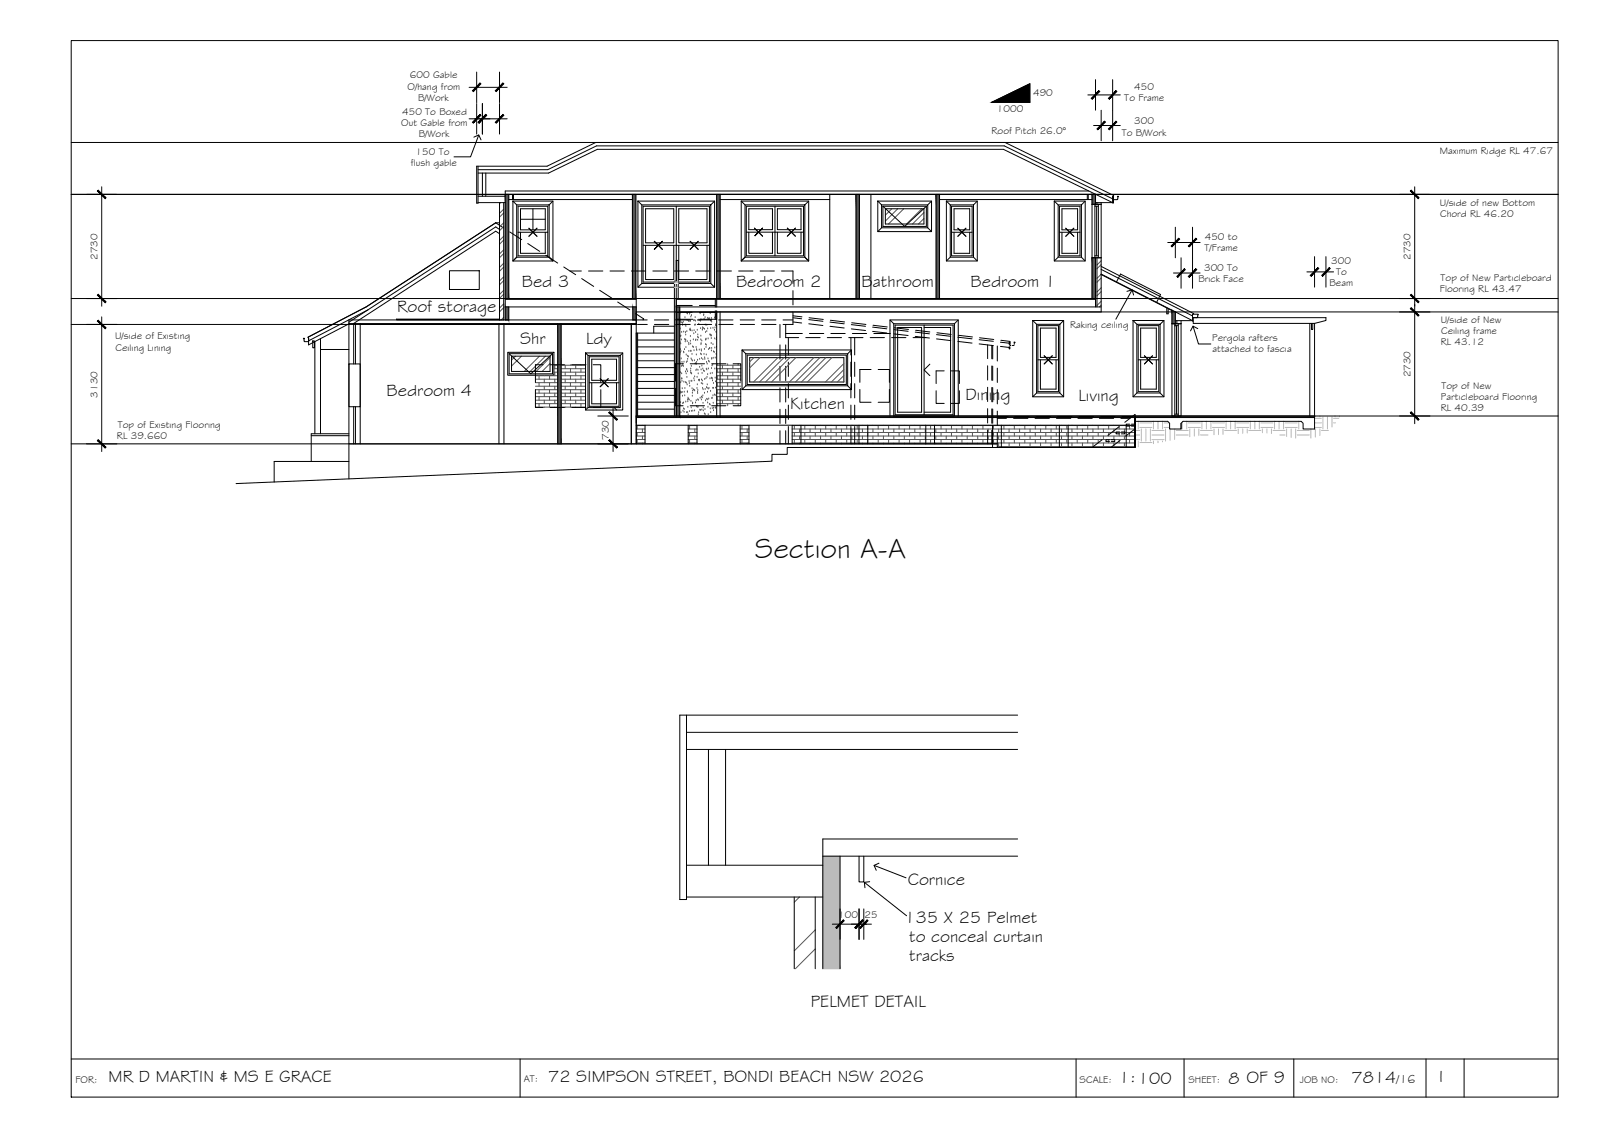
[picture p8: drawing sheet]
<svg xmlns="http://www.w3.org/2000/svg" width="420mm" height="297mm" viewBox="0 0 420 297" stroke-linecap="round" stroke-linejoin="round" font-family="sans-serif">
<!-- layer: HATCH -->
<path d="M215.8 224.5l4.5 29.5v-29.5zM215.8 224.5l4.5 29.5h-4.5z" fill="#bababa" stroke="#bababa" stroke-width=".26"/>
<!-- layer: BORDER -->
<path d="M18.7 10.6h390v277h-390zM18.7 277.6h390M136.4 277.6v10M282.2 277.6v10M310.5 277.6v10M339.3 277.6v10M374 277.6v10M384 277.6v10" fill="none" stroke="#000" stroke-width=".26"/>
<!-- layer: CEILING-FLOOR LINES -->
<path d="M18.7 37.4h390M18.7 51h390M18.7 78.3h390M408.7 81.8h-241.8v3.3h-148.2M18.7 116.4h242.9M166.9 109.1h241.8" fill="none" stroke="#000" stroke-width=".26"/>
<!-- layer: HATCH -->
<g fill="#545454" stroke="#545454" stroke-width=".26">
<path d="M307.4 81.3l.9 .5h-.9z"/>
<path d="M177.4 80.5l.9 1.4v-1.4zM177.4 80.5l.9 1.4h-.9z"/>
<path d="M177.4 81.9l.9 1.8v-1.8zM177.4 81.9l.9 1.8h-.9z"/>
<path d="M177.4 83.7l.9 .2v-.2zM177.4 83.7l.9 .2h-.9z"/>
<path d="M177.4 83.9l.9 1.2v-1.2zM177.4 83.9l.9 1.2h-.9z"/>
<path d="M177.4 85.1l.9 10.3v-10.3zM177.4 85.1l.9 10.3h-.9z"/>
<path d="M177.4 95.4l.9 11v-11zM177.4 95.4l.9 11h-.9z"/>
<path d="M177.4 106.4l.9 2.7v-2.7zM177.4 106.4l.9 2.7h-.9z"/>
<path d="M307.4 81.8l.9 3.1v-3.1zM307.4 81.8l.9 3.1h-.9z"/>
<path d="M132.5 51l.9 27.3v-27.3zM132.5 51l.9 27.3h-.9z"/>
<path d="M132.5 80.5l.9 3.4v-3.4zM132.5 80.5l.9 3.4h-.9z"/>
<path d="M146.3 85.1l.9 10.5v-10.5zM146.3 85.1l.9 10.5h-.9z"/>
<path d="M146.3 95.6l.9 11.2v-11.2zM146.3 95.6l.9 11.2h-.9z"/>
<path d="M146.3 106.8l.9 9.6v-9.6zM146.3 106.8l.9 9.6h-.9z"/>
<path d="M165.9 51l.9 27.3v-27.3zM165.9 51l.9 27.3h-.9z"/>
<path d="M166 80.5l.9 3.4v-3.4zM166 80.5l.9 3.4h-.9z"/>
<path d="M188 51l.9 27.3v-27.3zM188 51l.9 27.3h-.9z"/>
<path d="M224.5 51l.9 27.3v-27.3zM224.5 51l.9 27.3h-.9z"/>
<path d="M245.5 51l.9 27.3v-27.3zM245.5 51l.9 27.3h-.9z"/>
<path d="M286.4 51l.9 2.6v-2.6zM286.4 51l.9 2.6h-.9z"/>
<path d="M286.4 67.6l.9 10.7v-10.7zM286.4 67.6l.9 10.7h-.9z"/>
</g>
<!-- layer: EXISTING -->
<g fill="none" stroke="#000" stroke-width=".26">
<path d="M132.1 59.8l-2.1-1.4-33.9 22-15.3 8 .1 .3M131 61.3l-1-.7-37.3 24.2M131 60.1l-1-.6-38.5 25M133.7 60.8l3.1 2M138.4 63.9l3.1 2M143.1 66.9l3.2 2.1M147.9 70l3.1 2M149.5 71h3M152.6 73l3.1 2.1M154.4 71h3.7M157.3 76.1l3.1 2M160 71h3.7"/>
<path d="M162 79.2l3.1 2M165.6 71h3.7M171.2 71h3.8M176.9 71h3.7M182.5 71h3.7M188.1 71h3.7M193.7 71h3.8M199.4 71h3.7M205 71h3v3.3M208 76.2v3.7M80.9 88.7v.9l-1.1-.1-.2-.8 .3 .1M80.9 88.7v.9v-.9"/>
<path d="M82 89.4h.5v1.8h-.5zM82.6 89.6v24.1M84.1 88.8v24.9M84.1 91.6h7.4M91.5 95.4h3v11.2h-3zM91.5 84.8h75.4v31.6M91.7 84.8l-10.8 5.6v-1.7M92.8 84.8v10.6M93.2 84.8v10.6M94.5 84.8v31.6M94.5 85.1h72.4M96.5 81.2l-15.6 8.2"/>
<path d="M130.9 84.8v31.6M132.2 84.8v31.6M142.4 95.6h-2v4.7M144.3 95.6h3.7M149.9 95.6h3.8M155.6 95.6h2v4.7M165.6 84.8v31.6M166.7 82.2l2.1 1.4M166.9 83.9h-75.4v41.7M167.2 83.9h2.5M167.2 85.1h2.6M168.8 83.6l-.1 .1"/>
<path d="M168.8 83.6l-.2 .3M171.6 83.9h3.8M171.6 85.1h3.8M177.3 83.9h3.7M177.3 85.1h3.7M179.2 95.4h-2v4.5M181 95.4h3.8M182.9 85.1h3.7M182.9 83.9h3.7M186.7 95.4h3.7M188.5 83.9h3.7M188.5 85.1h3.8"/>
<path d="M192.3 95.4h2v4.5M194.1 83.9h3.8M194.1 85.1h3.8M199.8 85.1h3.7M199.8 83.9h3.7M204.6 85.1v3.4M204.6 90.4v3.8M204.6 96v3.8M205.4 83.9h2.6M206.1 85.1v3.4h3.4M206.1 87.4h4.3M206.1 90.4v3.8"/>
<path d="M206.1 96v3.8M206.8 88.5v4.6M206.8 94.9v3.8M208 81.8v3.3h-2.6M208 84.4l2.3 .3M208 83.3l2.3 .3M208 82.8l2.3 .3M211.3 88.5h3.8M212.1 84.9l3.7 .4M212.1 83.8l3.7 .4M212.2 83.3l3.7 .4M212.3 87.4h3.8"/>
<path d="M217 88.5h3.7M217.7 85.5l3.7 .5M217.7 84.4l3.7 .5M217.8 84l3.7 .4M217.9 87.4h3.8M222.6 88.5h3.7M223.2 88.5v4.6M223.2 94.9v3.8M223.3 86.2l3.7 .4M223.3 85.1l3.7 .4M223.4 84.6l3.7 .5M223.5 87.4h3.8"/>
<path d="M224.2 88.5v4.6M224.2 94.9v3.8M228.2 88.5h3.8M228.5 96.9h-3v3.3M228.9 86.9l3.7 .4M228.9 85.8l3.7 .4M229 85.3l3.7 .4M229.2 87.4h4.3M230.3 96.9h3v3.3M233.8 88.5h3.8M234.4 87.5l3.8 .5M234.4 86.4l3.8 .5"/>
<path d="M234.6 85.9l3.7 .5M239.5 88.5h3.4M240 88.2l3.8 .4M240 87.1l3.8 .4M240.1 86.6l3.8 .4M245.6 88.9l3.8 .4M245.6 87.7l3.8 .5M245.7 87.2l3.8 .5M247.6 97.2h-2.1v3.4M249.5 97.2h2.1v3.4M251.2 89.5l3.7 .5M251.2 88.4l3.7 .4"/>
<path d="M251.3 87.9l3.7 .4M256.8 90.2l3.7 .4M256.8 89.1l3.7 .4M256.9 88.6l3.7 .4M259 90.4v3.6M259 95.9v3.7M260.1 90.5v3.6M260.1 96v3.7M260.4 90.6v3.5M260.4 96v3.7M261.6 90.7v4M261.6 96.5v3.8"/>
<path d="M262.4 90.8l2.3 .3M262.4 89.7l2.3 .3M262.5 89.2l2.4 .3v1.1h.2M264.7 90.9v.6h.2v-.6M264.9 90.2v-.5h-.2v.6M265.5 90.6h.3M265.9 89.8h.3l-.2 .3M266 90.4l-.2 .2M81.6 114.2h9.9M91.5 113.7h-9.9v7.3M91.5 116.4h170.1M92.8 106.6v9.8"/>
<path d="M93.2 106.6v9.8M140.4 102.2v4.6h2M144.3 106.8h3.7M149.9 106.8h3.8M157.6 102.2v4.6h-2M177.2 101.8v4.6h2M181 106.4h3.8M186.7 106.4h3.7M194.3 101.8v4.6h-2M204.6 101.7v3.7M204.6 107.3v3.7M204.6 112.9v3.5"/>
<path d="M206.1 101.7v3.7M206.1 107.3v3.7M206.1 112.9v3.5M206.8 100.6v3.7M206.8 106.2v3.8M206.8 111.8v4.6M223.2 100.6v3.7M223.2 106.2v3.8M223.2 111.8v4.6M224.2 100.6v3.7M224.2 106.2v3.8M224.2 111.8v4.6"/>
<path d="M225.5 102.1v3.4h3M233.3 102.1v3.4h-3M245.5 102.4v3.4h2.1M251.6 102.4v3.4h-2.1M259 101.5v3.8M259 107.1v3.8M259 112.8v3.6M260.1 101.6v3.7M260.1 107.2v3.8M260.1 112.8v3.6M260.4 101.6v3.8M260.4 107.2v3.8"/>
<path d="M260.4 112.9v3.5M261.6 109.2h2.7M261.6 109.7h2.4M261.6 102.1v3.8M261.6 107.8v3.7M261.6 113.4v3.9M265.8 109.7h3.8M266.2 109.2h3.7M271.5 109.7h3.7M271.8 109.2h3.7M277.1 109.7h3.7M277.4 109.2h3.8"/>
<path d="M282.7 109.7h3.8M283 109.2h3.8M288.3 109.7h3.8M288.7 109.2h3.7M289.1 115.3l-2.7 2M291 115.3h-.9v.5h.9M291.5 115.3h.9v.5h-.9M293.5 111.9l-2.9 2.2M293.6 113.3h-.9v.4h.9M293.8 115.5l-2.5 1.8M294 109.7h2.4M294.1 113.3h.9v.4h-.9"/>
<path d="M294.3 109.2h2.7M296.3 111.2h-.9v.5h.9M296.7 111.2h1v.5h-1M297.7 109.2v8.1v-8.6l-2.7 2M297.7 112.5l-2.5 1.8M91.5 121h-19.6v5.4"/>
</g>
<!-- layer: DIMENSION -->
<g fill="none" stroke="#000" stroke-width=".26">
<path d="M125 18.9v8M131 18.9v8M123 31.2h10M123 22.9h10M125 27.1v8.1M126.5 27.1v8.1M131 27.1v8.1M285.3 24.9h8.5M286.8 32.9h7M287.3 20.9v8M288.8 28.9v8M291.8 20.9v16"/>
<path d="M22.7 51h8M26.7 49v31.3M308.3 59.6v8M312.8 59.6v16M367 51h8M371 49v62.1M22.7 78.3h8M306.3 63.6h8.5M307.8 71.6h7M309.8 67.6v8M342.8 71.3h7M344.8 67.3v8"/>
<path d="M347.8 67.3v8M367 78.3h8M22.7 85.1h8M26.7 83.1v35.3M367 81.8h8M22.7 116.4h8M156.8 116.4h8M156.8 109.1h8M160.8 107.1v11.3M367 109.1h8M220.3 238.3v8M225.3 238.3v8"/>
<path d="M226.6 238.3v8M218.3 242.3h10.2"/>
</g>
<!-- layer: 0 -->
<g fill="#000" stroke="#000" stroke-width=".26">
<path d="M125.9 30l-2 2 .2 .3zM125.9 30l.2 .2-2 2.1z"/>
<path d="M125.9 21.8l-1.8 2.2 2-2zM125.9 21.8l-1.8 2.2-.2-.2z"/>
<path d="M127.4 30l-1.8 2.3 2-2.1zM127.4 30l-1.8 2.3-.2-.3z"/>
<path d="M127.4 30l-1.8 2.3 2-2.1zM127.4 30l-1.8 2.3-.2-.3z"/>
<path d="M129.9 32l.2 .3 1.8-2.3zM131.9 30l.2 .2-2 2.1z"/>
<path d="M129.9 23.8l.2 .2 1.8-2.2zM131.9 21.8l.2 .2-2 2z"/>
<path d="M288.2 23.8l-1.8 2.2 2-2zM286.2 25.8l2-2-1.8 2.2z"/>
<path d="M289.7 31.8l-1.8 2.2 2-2zM287.7 33.8l2-2-1.8 2.2z"/>
<path d="M292.7 23.8l-2 2 .2 .2zM292.7 23.8l.2 .2-2 2z"/>
<path d="M292.7 31.8l-2 2 .2 .2zM292.7 31.8l.2 .2-2 2z"/>
<path d="M25.6 50.1l2 2 .2-.2zM25.6 50.1l.2-.2 2 2z"/>
<path d="M369.9 50.1l2 2 .2-.2zM369.9 50.1l.2-.2 2 2z"/>
<path d="M25.6 77.4l2.2 1.8-2-2zM25.6 77.4l2.2 1.8-.2 .2z"/>
<path d="M309.2 62.5l-1.8 2.2 2-2zM309.2 62.5l-1.8 2.2-.2-.2z"/>
<path d="M310.6 70.5l-1.7 2.2 2-2zM310.6 70.5l-1.7 2.2-.2-.2z"/>
<path d="M313.7 62.5l-2 2 .2 .2zM313.7 62.5l.2 .2-2 2z"/>
<path d="M311.7 72.5l.2 .2 1.8-2.2zM313.7 70.5l.2 .2-2 2z"/>
<path d="M345.7 70.2l-1.8 2.2 2-2zM345.7 70.2l-1.8 2.2-.3-.2z"/>
<path d="M348.7 70.2l-2 2 .2 .2zM348.7 70.2l.2 .2-2 2z"/>
<path d="M370.1 77.2l-.2 .2 2.2 1.8zM369.9 77.4l2.2 1.8-.2 .2z"/>
<path d="M25.6 84.2l2 2 .2-.2zM25.6 84.2l.2-.2 2 2z"/>
<path d="M369.9 80.9l2 2 .2-.2zM369.9 80.9l.2-.2 2 2z"/>
<path d="M25.6 115.5l2.2 1.8-2-2zM25.6 115.5l2.2 1.8-.2 .2z"/>
<path d="M159.9 115.3l-.2 .2 2.2 1.8zM159.7 115.5l2.2 1.8-.2 .2z"/>
<path d="M159.7 108.2l2 2 .2-.2zM159.7 108.2l.2-.2 2 2z"/>
<path d="M370.1 108l-.2 .2 2.2 1.8zM369.9 108.2l2.2 1.8-.2 .2z"/>
<path d="M221.2 241.2l-1.8 2.2 2-2zM219.2 243.2l2-2-1.8 2.2z"/>
<path d="M224.2 243.2l.2 .2 1.8-2.2zM226.2 241.2l.2 .2-2 2z"/>
<path d="M224.2 243.2l.2 .2 1.8-2.2zM226.2 241.2l.2 .2-2 2z"/>
<path d="M227.4 241.2l-1.7 2.2 2-2zM227.4 241.2l-1.7 2.2-.2-.2z"/>
</g>
<!-- layer: TEXT -->
<path d="M260.1 26.8l10-4.8v4.8z" fill="#000" stroke="#000" stroke-width=".26"/>
<path d="M260.1 26.8l10-4.8v4.8z" fill="none" stroke="#000" stroke-width=".26"/>
<!-- layer: HATCH -->
<g fill="none" stroke="#545454" stroke-width=".26">
<path d="M131.3 53.1l-.3 .3M132.1 54.8l-1.1 1.1M132.1 58.4l-1.1 1.1M132.1 55.8l-1.1 1.1M132.1 59.4l-1.1 1.1M232.3 54.7l-.1 .1M233.9 54.7l-1.7 1.7M235.5 54.7l-3.3 3.3M237 54.7l-4 4M241.8 54.7l-4 4M242.3 55.7l-3 3M242.3 57.3l-1.4 1.4"/>
<path d="M132.1 61.9l-1.1 1.1M132.1 65.5l-1.1 1.1M132.1 69l-1.1 1.1M132.1 72.6l-1.1 1.1M132.1 76.1l-1.1 1.1M132.1 79.7l-1.1 1.1M132.1 62.9l-1.1 1.1M132.1 66.5l-1.1 1.1M132.1 70l-1.1 1.1M132.1 73.6l-1.1 1.1M132.1 77.1l-1.1 1.1M288.8 68.4l-1.1 1.1"/>
<path d="M288.8 71.9l-1.1 1.1M288.8 75.5l-1.1 1.1M288.8 79l-1.1 1.1M288.8 69.4l-1.1 1.1M288.8 72.9l-1.1 1.1M288.8 76.4l-1.1 1.1M288.8 80l-.5 .5M132.1 83.2l-.6 .7M132.1 80.7l-1.1 1.1M134.6 94l-.4 .4M135.2 93.4l-.5 .4M135.5 94.7l-1.3 1.3"/>
<path d="M136.8 93.4l-1.3 1.2M138 96.9l-.5 .5M140.4 98.5h6.8M140.4 99.4h6.8M141.4 98.5v.9M141.5 93.4l-3.5 3.5M142.8 98.4v.1M142.8 99.4v.9M143.1 93.4l-4 4M144.1 98.5v.9M144.3 93.7l-3.7 3.7M144.3 95.3l-2.1 2.1"/>
<path d="M145.3 95.8h1.9M145.3 96.7h1.9M145.3 97.6h1.9M145.5 95.8v.9M145.5 97.6v.9M145.5 99.4v.9M146.9 95.6v.2M146.9 96.7v.9M146.9 98.5v.9M147.3 95.8h6.3M147.3 96.7h6.3M147.3 97.6h6.3"/>
<path d="M147.3 98.5h6.3M147.3 99.4h6.3M148.2 95.8v.9M148.2 97.6v.9M148.2 99.4v.9M149.6 95.6v.2M149.6 96.7v.9M149.6 98.5v.9M151 95.8v.9M151 97.6v.9M151 99.4v.9M152.4 95.6v.2"/>
<path d="M152.4 96.7v.9M152.4 98.5v.9M178.3 82.3h.1M178.3 91.5h.1M178.3 92.9h.1M178.3 84.3h.1M178.3 89.8h.1M178.4 84.6h.1M178.4 86.2h.1M178.4 97.7h.1M178.4 92.4h.1M178.5 88.2h.1"/>
<path d="M178.5 91.7h.1M178.5 90.2h.1M178.6 88.1h.1M178.6 92.1h.1M178.7 94.1h.1M178.7 89.1h.1M178.7 96h.1M178.8 98h.1M178.8 87.1h.1M178.8 84.6h.1M178.8 99.4h.1M178.8 99.3h.1"/>
<path d="M178.9 100h.1M178.9 95h.1M179 84.8h.1M179 85.3h.1M179 95.9h.1M179.1 95.5h.1M179.2 84.4h.1M179.2 96.1h.1M179.3 92.3h.1M179.3 87.1h.1M179.4 92.5h.1M179.4 94.9h.1"/>
<path d="M179.5 91.7h.1M179.6 89h.1M179.6 83.3h.1M179.7 85.3h.1M179.7 89.6h.1M179.8 87.2h.1M179.8 89.2h.1M179.8 97.5h.1M179.8 87.8h.1M179.9 85.6h.1M179.9 91.1h.1M180 93.1h.1"/>
<path d="M180 98h.1M180 95h.1M180.1 97h.1M180.1 82.1h.1M180.1 96.9h.1M180.1 86.9h.1M180.2 98.9h.1M180.2 94.8h.1M180.2 84h.1M180.2 89.6h.1M180.3 82.3h.1M180.3 97.4h.1"/>
<path d="M180.3 94.2h.1M180.3 93.4h.1M180.5 93.6h.1M180.6 84.3h.1M180.6 90h.1M180.7 92.1h.1M180.7 90.4h.1M180.9 82.4h.1M180.9 86.5h.1M180.9 84.3h.1M181 86.3h.1M181 86.6h.1"/>
<path d="M181.1 88.2h.1M181.1 89.5h.1M181.1 86.7h.1M181.1 84.2h.1M181.1 90.2h.1M181.1 97.8h.1M181.2 97.3h.1M181.2 96.7h.1M181.2 92.1h.1M181.2 83.1h.1M181.3 94.1h.1M181.3 100h.1"/>
<path d="M181.3 96h.1M181.3 98h.1M181.4 82.7h.1M181.4 98h.1M181.4 94.4h.1M181.4 100h.1M181.5 92.9h.1M181.5 86.8h.1M181.6 94.7h.1M181.7 90.9h.1M181.8 89.1h.1M181.8 91.1h.1"/>
<path d="M181.9 84.1h.1M182 87.5h.1M182 99.3h.1M182 92h.1M182 86.7h.1M182.1 99.8h.1M182.1 94.6h.1M182.2 85.3h.1M182.2 98.8h.1M182.2 84h.1M182.3 83.3h.1M182.3 95.5h.1"/>
<path d="M182.4 85.2h.1M182.4 84.2h.1M182.4 87.2h.1M182.4 89.3h.1M182.4 95.3h.1M182.5 89.1h.1M182.5 97.1h.1M182.6 91.1h.1M182.6 93h.1M182.6 95.5h.1M182.7 91.7h.1M182.7 95h.1"/>
<path d="M182.7 91.9h.1M182.8 97h.1M182.8 98.9h.1M182.9 86.6h.1M183 94.5h.1M183 89.2h.1M183 88.4h.1M183 87.8h.1M183.1 97.1h.1M183.1 98h.1M183.2 88.6h.1M183.2 99.7h.1"/>
<path d="M183.3 85h.1M183.3 83.9h.1M183.4 84h.1M183.4 91.8h.1M183.4 99.9h.1M183.5 99.7h.1M183.5 94.2h.1M183.5 96.3h.1M183.6 82.2h.1M183.7 84.2h.1M183.8 86.2h.1M183.8 92.8h.1"/>
<path d="M183.8 89.1h.1M183.8 88.1h.1M183.8 83.8h.1M183.8 90.4h.1M183.9 90.1h.1M183.9 97h.1M183.9 91.7h.1M183.9 93h.1M183.9 92h.1M184 99.6h.1M184 94h.1M184.1 89.4h.1"/>
<path d="M184.1 96h.1M184.1 97.9h.1M184.2 99.9h.1M184.2 86.6h.1M184.2 86.4h.1M184.3 85.9h.1M184.3 94.3h.1M184.3 96.7h.1M184.5 86.1h.1M184.5 97.2h.1M184.5 82.7h.1M184.6 82.5h.1"/>
<path d="M184.6 92.9h.1M184.7 83.7h.1M184.7 97.4h.1M184.7 91.6h.1M184.8 86.3h.1M184.8 99.5h.1M184.8 93.8h.1M184.9 94.2h.1M184.9 83.3h.1M185 85.2h.1M185 89.1h.1M185 87.2h.1"/>
<path d="M185 90.3h.1M185.1 89.1h.1M185.2 99.3h.1M185.2 91.1h.1M185.2 88.9h.1M185.2 93.1h.1M185.2 90.5h.1M185.3 96.8h.1M185.3 95h.1M185.4 97h.1M185.4 85.3h.1M185.4 86.9h.1"/>
<path d="M185.4 98.9h.1M185.5 95.5h.1M185.6 86.2h.1M185.6 83.5h.1M185.6 98.2h.1M185.7 94.1h.1M185.7 88.9h.1M185.8 96.7h.1M185.8 83.6h.1M185.8 94.7h.1M185.9 91.6h.1M186 94.9h.1"/>
<path d="M186 83.5h.1M186.1 91.4h.1M186.1 91.3h.1M186.2 87.8h.1M186.2 99.3h.1M186.3 82.2h.1M186.3 98h.1M186.3 84.2h.1M186.4 87.9h.1M186.4 86.1h.1M186.5 88.1h.1M186.5 90.1h.1"/>
<path d="M186.5 88.7h.1M186.5 84h.1M186.5 88h.1M186.6 83.5h.1M186.6 92h.1M186.6 99.1h.1M186.6 96.6h.1M186.7 91.3h.1M186.7 94.2h.1M186.7 84.4h.1M186.7 94h.1M186.7 99.2h.1"/>
<path d="M186.7 95.9h.1M186.8 99.3h.1M186.8 97.9h.1M186.9 99.8h.1M186.9 95.7h.1M187 86.1h.1M187 90.4h.1M187.1 93.9h.1M187.1 92.2h.1M187.3 92.4h.1M187.4 86.6h.1M187.4 83.4h.1"/>
<path d="M187.4 88.8h.1M187.5 91.2h.1M187.5 96.7h.1M187.5 86h.1M187.6 99.1h.1M187.6 93.9h.1M187.6 83.2h.1M187.7 85.4h.1M187.7 82.7h.1M187.7 85.1h.1M187.8 87.1h.1M187.8 92.9h.1"/>
<path d="M187.8 89h.1M187.9 85.5h.1M187.9 91h.1M187.9 96.6h.1M187.9 88.6h.1M188 95.8h6.3M188 96.7h6.3M188 97.6h6.3M188 98.5h6.3M188 99.4h6.3M188.1 95.4v.4M188.1 96.7v.9"/>
<path d="M188.1 98.5v.9M189.5 95.8v.9M189.5 97.6v.9M189.5 99.4v.9M190.8 95.4v.4M190.8 96.7v.9M190.8 98.5v.9M192.2 95.8v.9M192.2 97.6v.9M192.2 99.4v.9M193.6 95.4v.4M193.6 96.7v.9"/>
<path d="M193.6 98.5v.9M197.7 93.8l-1.1 1.1M199.3 93.8l-2.7 2.6M204 93.8l-6.4 6.4M205.6 93.8l-6.4 6.4M207.2 93.8l-6.4 6.4M208.7 93.8l-6.4 6.4M213.5 93.8l-6.5 6.4M215 93.8l-6.4 6.4M216.6 93.8l-6.4 6.4M218.2 93.8l-6.4 6.4M221.3 95.3l-4.8 4.9"/>
<path d="M221.3 96.9l-3.3 3.3M221.3 98.5l-1.7 1.7M140.4 100.3h6.8M140.4 101.3h6.8M140.4 102.2h6.8M140.4 103.1h6.8M140.4 104h6.8M140.4 104.9h6.8M140.4 105.8h6.8M140.4 106.7h6.8M141.4 100.3v1M141.4 102.2v.9"/>
<path d="M141.4 104v.9M141.4 105.8v.9M142.8 101.3v.9M142.8 103.1v.9M142.8 104.9v.9M142.8 106.7v.1M144.1 100.3v1M144.1 102.2v.9M144.1 104v.9M144.1 105.8v.9M145.5 101.3v.9M145.5 103.1v.9"/>
<path d="M145.5 104.9v.9M145.5 106.7v.1M146.9 100.3v1M146.9 102.2v.9M146.9 104v.9M146.9 105.8v.9M147.3 100.3h6.3M147.3 101.3h6.3M147.3 102.2h6.3M147.3 103.1h6.3M147.3 104h6.3M147.3 104.9h6.3"/>
<path d="M147.3 105.8h6.3M147.3 106.7h6.3M148.2 101.3v.9M148.2 103.1v.9M148.2 104.9v.9M148.2 106.7v.1M149.6 100.3v1M149.6 102.2v.9M149.6 104v.9M149.6 105.8v.9M151 101.3v.9M151 103.1v.9"/>
<path d="M151 104.9v.9M151 106.7v.1M152.4 100.3v1M152.4 102.2v.9M152.4 104v.9M152.4 105.8v.9M166.9 111.6h2.3M166.9 112.5h2.3M166.9 113.4h2.3M166.9 114.3h2.3M166.9 115.2h2.3M166.9 116.1h2.3"/>
<path d="M167.1 111.6v.9M167.1 113.4v.9M167.1 115.2v.9M168.5 111.5v.1M168.5 112.5v.9M168.5 114.3v.9M168.5 116.1v.3M178.3 106.2h.1M178.4 103.1h.1M178.5 105.6h.1M178.5 102.8h.1M178.5 100.3h.1"/>
<path d="M178.6 108.2h.1M178.7 103h.1M178.9 101.9h.1M178.9 102.9h.1M179 103.9h.1M179.1 105.8h.1M179.1 107.8h.1M179.3 105.7h.1M179.3 107.2h.1M179.4 100.2h.1M179.4 108.1h.1M179.5 102.8h.1"/>
<path d="M179.5 107.4h.1M179.6 103.8h.1M179.6 101.8h.1M179.8 100.3h.1M179.9 105.4h.1M180 100.5h.1M180.1 108.2h.1M180.2 100.9h.1M180.3 102.9h.1M180.3 102.7h.1M180.3 104.8h.1M180.3 108.2h.1"/>
<path d="M180.4 105.3h.1M180.4 106.8h.1M180.5 104.4h.1M180.5 108.7h.1M180.5 111.6h2.3M180.5 112.5h2.3M180.5 113.4h2.3M180.5 114.3h2.3M180.5 115.2h2.3M180.5 116.1h2.3M180.6 104.7h.1M180.7 100h.1"/>
<path d="M180.8 104.9h.1M180.8 100.6h.1M180.8 107.9h.1M180.9 111.6v.9M180.9 113.4v.9M180.9 115.2v.9M180.9 101.3h.1M181.2 105.2h.1M181.3 106.9h.1M181.3 107.8h.1M181.5 101.9h.1M181.6 103.9h.1"/>
<path d="M181.6 103.1h.1M181.6 105.8h.1M181.7 102.5h.1M181.7 105.7h.1M181.7 107.8h.1M181.9 102.2h.1M182.1 102.4h.1M182.2 107.7h.1M182.2 102.5h.1M182.2 111.5v.1M182.2 112.5v.9M182.2 114.3v.9"/>
<path d="M182.2 116.1v.3M182.4 105.6h.1M182.6 105h.1M182.7 106.6h.1M182.8 101.8h.1M182.9 106.8h.1M182.9 100.9h.1M183 102.8h.1M183 103.2h.1M183 104.8h.1M183 102.4h.1M183.1 106.8h.1"/>
<path d="M183.1 108.7h.1M183.1 105h.1M183.2 108.2h.1M183.5 107.5h.1M183.6 104.4h.1M183.7 107.6h.1M183.9 100.6h.1M184 104.9h.1M184 104.1h.1M184.1 107.5h.1M184.2 104.3h.1M184.3 101.8h.1"/>
<path d="M184.3 100.7h.1M184.3 103.8h.1M184.4 105.7h.1M184.4 102.2h.1M184.4 106.9h.1M184.5 107.7h.1M184.7 108.5h.1M184.8 103.1h.1M184.9 107.4h.1M184.9 102.1h.1M184.9 108.7h.1M185 105.1h.1"/>
<path d="M185.3 101.6h.1M185.3 104.7h.1M185.5 101.8h.1M185.5 100.9h.1M185.6 102.8h.1M185.6 105.6h.1M185.6 104.8h.1M185.7 106.8h.1M185.7 108.7h.1M185.8 102h.1M185.9 104.6h.1M186 101.8h.1"/>
<path d="M186.1 106h.1M186.3 106.2h.1M186.3 107.2h.1M186.4 102.6h.1M186.4 108.2h.1M186.7 104.5h.1M186.8 104.4h.1M186.8 107.1h.1M186.9 101.8h.1M187 103.8h.1M187.1 105.7h.1M187.1 107.7h.1"/>
<path d="M187.1 100.5h.1M187.1 101.8h.1M187.1 107h.1M187.4 103.5h.1M187.6 103.7h.1M187.6 106.9h.1M187.6 107h.1M187.7 101.7h.1M187.7 100.1h.1M187.9 103.1h.1M188 100.3h6.3M188 101.3h6.3"/>
<path d="M188 102.2h6.3M188 103.1h6.3M188 104h6.3M188 104.9h6.3M188 105.8h6.3M188.1 100.3v1M188.1 102.2v.9M188.1 104v.9M188.1 105.8v.6M189.5 101.3v.9M189.5 103.1v.9M189.5 104.9v.9"/>
<path d="M190.8 100.3v1M190.8 102.2v.9M190.8 104v.9M190.8 105.8v.6M192.2 101.3v.9M192.2 103.1v.9M192.2 104.9v.9M193.6 100.3v1M193.6 102.2v.9M193.6 104v.9M193.6 105.8v.6M194.1 111.6h2.3"/>
<path d="M194.1 112.5h2.3M194.1 113.4h2.3M194.1 114.3h2.3M194.1 115.2h2.3M194.1 116.1h2.3M194.6 111.6v.9M194.6 113.4v.9M194.6 115.2v.9M196 111.5v.1M196 112.5v.9M196 114.3v.9M196 116.1v.3"/>
<path d="M207.8 111.6h89.9M207.8 112.5h89.9M207.8 113.4h89.9M207.8 114.3h89.9M207.8 115.2h89.9M207.8 116.1h89.9M208.3 111.6v.9M208.3 113.4v.9M208.3 115.2v.9M209.7 111.5v.1M209.7 112.5v.9M209.7 114.3v.9"/>
<path d="M209.7 116.1v.3M211.1 111.6v.9M211.1 113.4v.9M211.1 115.2v.9M212.5 111.5v.1M212.5 112.5v.9M212.5 114.3v.9M212.5 116.1v.3M213.8 111.6v.9M213.8 113.4v.9M213.8 115.2v.9M215.2 111.5v.1"/>
<path d="M215.2 112.5v.9M215.2 114.3v.9M215.2 116.1v.3M216.6 111.6v.9M216.6 113.4v.9M216.6 115.2v.9M217.9 111.5v.1M217.9 112.5v.9M217.9 114.3v.9M217.9 116.1v.3M219.3 111.6v.9M219.3 113.4v.9"/>
<path d="M219.3 115.2v.9M220.7 111.5v.1M220.7 112.5v.9M220.7 114.3v.9M220.7 116.1v.3M221.3 100l-.1 .2M222.1 111.6v.9M222.1 113.4v.9M222.1 115.2v.9M223.4 111.5v.1M223.4 112.5v.9M223.4 114.3v.9"/>
<path d="M223.4 116.1v.3M224.8 111.6v.9M224.8 113.4v.9M224.8 115.2v.9M226.2 111.5v.1M226.2 112.5v.9M226.2 114.3v.9M226.2 116.1v.3M227.6 111.6v.9M227.6 113.4v.9M227.6 115.2v.9M228.9 111.5v.1"/>
<path d="M228.9 112.5v.9M228.9 114.3v.9M228.9 116.1v.3M230.3 111.6v.9M230.3 113.4v.9M230.3 115.2v.9M231.7 111.5v.1M231.7 112.5v.9M231.7 114.3v.9M231.7 116.1v.3M233.1 111.6v.9M233.1 113.4v.9"/>
<path d="M233.1 115.2v.9M234.4 111.5v.1M234.4 112.5v.9M234.4 114.3v.9M234.4 116.1v.3M235.8 111.6v.9M235.8 113.4v.9M235.8 115.2v.9M237.2 111.5v.1M237.2 112.5v.9M237.2 114.3v.9M237.2 116.1v.3"/>
<path d="M238.6 111.6v.9M238.6 113.4v.9M238.6 115.2v.9M239.9 111.5v.1M239.9 112.5v.9M239.9 114.3v.9M239.9 116.1v.3M241.3 111.6v.9M241.3 113.4v.9M241.3 115.2v.9M242.7 111.5v.1M242.7 112.5v.9"/>
<path d="M242.7 114.3v.9M242.7 116.1v.3M244.1 111.6v.9M244.1 113.4v.9M244.1 115.2v.9M245.4 111.5v.1M245.4 112.5v.9M245.4 114.3v.9M245.4 116.1v.3M246.8 111.6v.9M246.8 113.4v.9M246.8 115.2v.9"/>
<path d="M248.2 111.5v.1M248.2 112.5v.9M248.2 114.3v.9M248.2 116.1v.3M249.5 111.6v.9M249.5 113.4v.9M249.5 115.2v.9M250.9 111.5v.1M250.9 112.5v.9M250.9 114.3v.9M250.9 116.1v.3M252.3 111.6v.9"/>
<path d="M252.3 113.4v.9M252.3 115.2v.9M253.7 111.5v.1M253.7 112.5v.9M253.7 114.3v.9M253.7 116.1v.3M255 111.6v.9M255 113.4v.9M255 115.2v.9M256.4 111.5v.1M256.4 112.5v.9M256.4 114.3v.9"/>
<path d="M256.4 116.1v.3M257.8 111.6v.9M257.8 113.4v.9M257.8 115.2v.9M259.2 111.5v.1M259.2 112.5v.9M259.2 114.3v.9M259.2 116.1v.3M260.5 111.6v.9M260.5 113.4v.9M260.5 115.2v.9M261.6 117.1h36.1"/>
<path d="M261.9 116.1v1M261.9 111.5v.1M261.9 112.5v.9M261.9 114.3v.9M263.3 111.6v.9M263.3 113.4v.9M263.3 115.2v.9M263.3 117.1v.2M264.7 116.1v1M264.7 111.5v.1M264.7 112.5v.9M264.7 114.3v.9"/>
<path d="M266 111.6v.9M266 113.4v.9M266 115.2v.9M266 117.1v.2M267.4 116.1v1M267.4 111.5v.1M267.4 112.5v.9M267.4 114.3v.9M268.8 111.6v.9M268.8 113.4v.9M268.8 115.2v.9M268.8 117.1v.2"/>
<path d="M270.2 116.1v1M270.2 111.5v.1M270.2 112.5v.9M270.2 114.3v.9M271.5 111.6v.9M271.5 113.4v.9M271.5 115.2v.9M271.5 117.1v.2M272.9 116.1v1M272.9 111.5v.1M272.9 112.5v.9M272.9 114.3v.9"/>
<path d="M274.3 111.6v.9M274.3 113.4v.9M274.3 115.2v.9M274.3 117.1v.2M275.7 116.1v1M275.7 111.5v.1M275.7 112.5v.9M275.7 114.3v.9M277 111.6v.9M277 113.4v.9M277 115.2v.9M277 117.1v.2"/>
<path d="M278.4 116.1v1M278.4 111.5v.1M278.4 112.5v.9M278.4 114.3v.9M279.8 111.6v.9M279.8 113.4v.9M279.8 115.2v.9M279.8 117.1v.2M281.1 116.1v1M281.1 111.5v.1M281.1 112.5v.9M281.1 114.3v.9"/>
<path d="M282.5 111.6v.9M282.5 113.4v.9M282.5 115.2v.9M282.5 117.1v.2M283.9 116.1v1M283.9 111.5v.1M283.9 112.5v.9M283.9 114.3v.9M285.3 111.6v.9M285.3 113.4v.9M285.3 115.2v.9M285.3 117.1v.2"/>
<path d="M286.6 111.5v.1M286.6 112.5v.9M286.6 114.3v.9M286.6 116.1v1M288 111.6v.9M288 113.4v.9M288 115.2v.9M288 117.1v.2M289.4 116.1v1M289.4 111.5v.1M289.4 112.5v.9M289.4 114.3v.9"/>
<path d="M290.8 111.6v.9M290.8 113.4v.9M290.8 115.2v.9M290.8 117.1v.2M292.1 111.5v.1M292.1 112.5v.9M292.1 114.3v.9M292.1 116.1v1M293.5 111.6v.9M293.5 113.4v.9M293.5 115.2v.9M293.5 117.1v.2"/>
<path d="M294.9 116.1v1M294.9 111.5v.1M294.9 112.5v.9M294.9 114.3v.9M296.3 111.6v.9M296.3 113.4v.9M296.3 115.2v.9M296.3 117.1v.2M297.6 116.1v1M297.6 111.5v.1M297.6 112.5v.9M297.6 114.3v.9"/>
<path d="M209.7 235.2l-1.4 1.4M213.8 243.8l-5.5 5.5M213.8 248.8l-5.2 5.2"/>
</g>
<g fill="none" stroke="#bababa" stroke-width=".26">
<path d="M297.7 115.2h1.2M297.7 114h1.2M297.7 112.9h1.2M298.5 115.6v1.5M298.5 110.5v2M298.9 112.1h3.2M298.9 110.9h3.2M298.9 116h3.2M299.3 112.5v3.1M300.5 112.5v3.1M301.7 112.5v3.1M302.1 115.2h3.2"/>
<path d="M302.1 114h3.2M302.1 112.9h3.2M302.5 110.5v2M302.5 115.6v.7M303.7 110.5v2M303.7 115.6v.5M304.9 110.5v2M304.9 115.6v.2M305.3 112.1h1.5M305.3 110.9h1.4M305.7 112.5v3.1M306.9 112.5v2.9"/>
<path d="M308.1 112.5v2.7M308.5 114h3.1M308.5 112.9h3.1M310.1 110.7v1.8M311.2 110.5v2M311.6 112.1h3.2M311.6 110.9h3.2M312 112.5v2M313.2 112.5v1.8M314.4 112.5v1.7M314.8 114h2M314.8 112.9h3.2"/>
<path d="M315.2 110.5v2M316.4 110.5v2M317.6 110.5v2M318 112.1h3.2M318 110.9h3.2M318.4 112.5v1.5M319.6 112.5v1.5M320.8 112.5v1.4M321.2 112.9h3.1M321.6 110.5v2M322.8 110.5v2M323.9 110.5v2"/>
<path d="M324.3 112.1h3.2M324.3 110.9h3.2M324.7 112.5v1.2M325.9 112.5v1.1M327.1 112.5v1M327.5 112.9h3.2M327.9 110.5v2M329.1 110.5v2M330.3 110.5v2M330.7 112.1h3.2M330.7 110.9h3.2M331.1 112.5v1"/>
<path d="M332.3 112.5v1M333.5 112.5v1.2M333.9 112.9h3.1M334.3 110.5v2M335.5 110.5v2M335.6 114h1.4M336.6 110.5v2M337 112.1h3.2M337 110.9h3.2M337.4 112.5v1.9M338.6 112.5v2.2M339.8 112.5v2.4"/>
<path d="M340.2 114h3.2M340.2 112.9h3.2M340.6 110.5v2M343.8 112.5v2.4M344.8 112.1h1.8M344.8 110.9h1.8M344.8 109.7h1.8M345 109.1v.2M345 112.5v2.1M346.2 109.1v.2M346.2 112.5v1.7M346.6 112.9h1.8"/>
<path d="M347 109.3v3.2M348.2 109.3v3.2M349.3 109.3v2.6M349.7 110.9h.6M349.7 109.7h1.5M350.1 109.1v.2M351.3 109.1v.2"/>
</g>
<!-- layer: NEWWORK -->
<g fill="none" stroke="#000" stroke-width=".26">
<path d="M125.4 43.6v9.6h-.4v-9.6h18.5l12.7-6.2h107.4l28.5 13.9-.1 1.9h-.2v-1.8h.2v.9h1.1l.3-.8h-.3M125.4 44.5h18.3l12.7-6.3h107l28.4 13.9M125.4 45.4h18.5l12.8-6.2h106.5l28.6 13.9h-4.5M125.4 53.1h7.1M125.4 51.4h7.1M126.5 45.4v6M127.4 45.4v6M131 58.4h-1l-33.9 22-15.3 8 .1 .3M131 53.1v30.8h1.1v-30.8M132.5 51l154.8-.1v2.7M133.4 51v27.3M133.4 52.3h32.5"/>
<path d="M134.4 51v1.3M134.5 52.7h10.5v15.7h-10.5zM134.5 52.7l1 1M134.7 51v1.3M135.5 53.7h8.5v13.7h-8.5zM145 52.7l-1 1M165.9 51v27.3M166.8 51v27.3M167.3 52.7h20.1v22.6h-20.1zM167.3 52.7l1 1M168.3 53.7h18.1v20.6h-18.1zM187.4 52.7l-1 1"/>
<path d="M188 51v27.3M188.9 52.3h28.7M188.9 51v27.3M194.4 52.7h17.7v15.7h-17.7zM194.4 52.7l1 1M195.4 53.7h15.7v13.7h-15.7zM212.1 52.7l-1 1M217.6 51v27.3M224.5 51v27.3M225.4 51v27.3M228.4 51v27.3M230.2 52.7h14.1v8h-14.1z"/>
<path d="M230.2 52.7l1 1M231.2 53.7h12.1v6h-12.1zM231.2 59.7l-1 1M243.3 59.7l1 1M244.3 52.7l-1 1M245.5 51v27.3M246.4 52.3h40M246.4 51v27.3M248.2 52.7h8.1v15.7h-8.1zM248.2 52.7l1 1M249.2 53.7h6.1v13.7h-6.1zM256.3 52.7l-1 1"/>
<path d="M276.5 52.7h8.1v15.7h-8.1zM276.5 52.7l1 1M277.5 53.7h6.1v13.7h-6.1zM284.6 52.7l-1 1M285.2 51v1.3M285.4 51v1.3M285.6 50.1h-153.1v33.8h.9v-3.4M286.4 51v2.6h2.4v-.5M287.7 53.1v.5M132.5 78.3h34.4v6.8M132.5 78.5h34.4M135.5 67.4l-1 1"/>
<path d="M144 67.4l1 1M168.3 74.3l-1 1M177.4 78.5h109.9M186.4 74.3l1 1M195.4 67.4l-1 1M211.1 67.4l1 1M249.2 67.4l-1 1M255.3 67.4l1 1M277.5 67.4l-1 1M283.6 67.4l1 1M286.4 78.3v-10.7h2.4v14.2h-110.5M287.3 67.6v12.9"/>
<path d="M287.3 78.3h-109.9v31M287.7 67.6v12.9M288.8 72l18.6 9.4M288.8 69.8l24.3 12.4-.1 .2h1.3l-.2 .7M288.8 71.9l24 12.2h-4.5M288.8 70.6l23.9 12.2M104 83.7h27v.2h-27zM132.5 80.5h34.4M133.2 92.4h12.1v6h-12.1zM146.3 84.8v31.6M147.2 84.8v31.6M153.6 92.5v15h9.7v-15h-9.7l.6 .7"/>
<path d="M154.2 93.2h8.5v13.7h-8.5zM163.3 92.5l-.6 .7M166 80.5v3.4h.9M177.4 80.5h111.4M178.3 80.5v28.8M188 81.8v27.5M188.9 81.8v27.5M194.6 91.8h28.7v10.3h-28.7v-10.3l1 .9M195.6 92.7h26.7v8.4h-26.7M195.6 92.7v8.4M223.3 91.8l-1 .9M233.4 83.9l1 1"/>
<path d="M234.4 84.9h15.9v24.2h-15.9zM251.3 83.9l-1 1M270.9 84h8.1v20h-8.1zM270.9 84l1 1M271.9 85h6.1v18h-6.1zM279 84l-1 1M297.2 84h8.1v20h-8.1zM297.2 84l1 1M298.2 85h6.1v18h-6.1zM305.3 84l-1 1M306 80.7v1.6h.4v-1.4M307.4 81.3v3.6h2.4v-.8"/>
<path d="M308.3 81.8v3.1M308.7 84.1v.8M312.8 83.3h35v.7l-3 .8M313 82.4h-.2v1.8h.2v-.9M313 84.2v.6h31.8M314.1 83.1l-.2 .2M343.5 84.8v24.3M344 84.8v1.6h.3v-1.6M344.8 84.8v27.7h-3v-1.5l-.5-.5h-31l-.5 .5v1.5M154.2 106.9l-.6 .6M161.1 106.9l.6 .6M166.9 109.3h177.9"/>
<path d="M166.9 109.5h177.9M166.9 111.5h130.8M169.2 111.5v4.9M180.5 111.5v4.9M182.8 111.5v4.9M194.1 111.5v4.9M195.6 101.1l-1 1M196.4 111.5v4.9M207.8 111.5v4.9M210.1 111.5v4.9M222.3 101.1l1 1M225.3 111.5v4.9"/>
<path d="M227.6 111.5v4.9M233.4 109.1v-25.2h17.9v25.2M242.8 111.5v4.9M245.1 111.5v4.9M260.3 111.5v5.8M262.6 111.5v5.8M271.9 103l-1 1M277.8 111.5v5.8M278 103l1 1M280.1 111.5v5.8M295.4 111.5v5.8M297.7 110.5h8.6l.5 .5v1.5h3v-1.5"/>
<path d="M297.7 109.5v7.8M298.2 103l-1 1M304.3 103l1 1M344.8 109.1h-177.9v7.3M180.1 187.5v48.3h-1.8v-48.3h88.6M180.1 192h86.8M180.1 196.5h86.8M185.8 196.5v30.3M190.3 196.5v30.3M266.9 220h-51.1v34M180.1 235.2h35.7M180.1 226.8h35.7"/>
<path d="M208.3 235.2v18.8M213.8 235.2v18.8M215.8 224.5h51.1M220.3 224.5v29.5M225.3 224.5v6.7h1.3v-6.7"/>
</g>
<!-- layer: STAIRS -->
<g fill="none" stroke="#000" stroke-width=".26">
<path d="M177.4 73.7h-.5v35.4M177.9 78.3v-10h-.5v40.8M187.6 78.3v2.2M188 78.3v2.2M167.2 98.2h9.7M167.2 96.4h9.7M167.2 94.6h9.7M167.2 92.8h9.7M167.2 90.9h9.7M167.2 89.1h9.7M167.2 87.3v21.8M176.9 87.3h-10v21.8"/>
<path d="M176.9 85.5h-5.4v1.8M177.4 83.7h4.3M177.4 81.9h4.2M177.4 80.1h4.2M183.4 81.9h4.2M183.4 80.1h4.2M187.6 81.5v2.2M188 81.5v2.2h-4.4M167.2 107.3h9.7M167.2 105.4h9.7M167.2 103.6h9.7M167.2 101.8h9.7"/>
<path d="M167.2 100h9.7"/>
</g>
<!-- layer: GRDLEV -->
<path d="M297.7 109.2v8.1h-91.2v1.8h-4v1.8l-140.6 5.9" fill="none" stroke="#000" stroke-width=".26"/>
<!-- layer: WINDOWS -->
<g fill="none" stroke="#000" stroke-width=".26">
<path d="M135.9 54.1h7.8v13h-7.8zM136.5 54.7h6.5v5.6h-6.5zM136.5 57.5h6.5M138.7 59.8l2.1 2.1M139.8 54.7v5.6M140.8 59.8l-2.1 2.1M168.7 54.1h17.4v19.8h-17.4zM169.3 54.7h7.4v9h-7.4zM177.4 54.1v19.8M178 54.7h7.4v9h-7.4zM195.7 54.1h15v13h-15zM196.4 54.7h6.2v5.5h-6.2z"/>
<path d="M197.9 59.8l2.1 2.1M200 59.8l-2.1 2.1 2.1-2.1M203.2 54.1v13M203.9 54.7h6.2v5.5h-6.2zM206.5 59.8l2.1 2.1M208.6 59.8l-2.1 2.1M231.6 54.1l5.7 5.3 5.7-5.3M231.6 54.1h11.4M231.6 54.1v5.3h11.4v-5.3M232.2 54.7h10.1v4h-10.1zM249.6 54.1h5.4v13h-5.4zM250.2 54.7h4.1v5.6h-4.1z"/>
<path d="M251.2 59.8l2.1 2.1M253.3 59.8l-2.1 2.1M277.9 54.1h5.4v13h-5.4zM278.5 54.7h4.1v5.6h-4.1zM279.5 59.8l2.1 2.1M281.6 59.8l-2.1 2.1M286.4 53.6v14M287.2 54.1h.9M287.2 53.6v14M287.6 54.1v13M288.1 53.6v14M288.8 53.6v14"/>
<path d="M117.9 71h7.8v4.9h-7.8zM135.9 60.9h7.8M136.5 60.9v5.5h6.5v-5.5M168.7 64.3h17.4M169.3 64.3v9h7.4v-9M171.6 63.3l2.1 2.1M173.7 63.3l-2.1 2.1 2.1-2.1M178 64.3v9h7.4v-9M181 63.3l2.1 2.1M183.1 63.3l-2.1 2.1M195.7 60.9h15M196.4 60.9v5.5h6.2v-5.5"/>
<path d="M203.9 60.9v5.5h6.2v-5.5M249.6 60.9h5.4M250.2 60.9v5.5h4.1v-5.5M277.9 60.9h5.4M278.5 60.9v5.5h4.1v-5.5M287.2 67.1h.9M292.8 73.9l1.1-2 10.5 5.3-1.1 2.1M133.5 92.7l5.7 5.3 5.7-5.3M133.5 92.7h11.4M133.5 92.7v5.3h11.4v-5.3M134.2 93.4h10.1v4h-10.1zM154.5 93.5h7.9v13h-7.9z"/>
<path d="M155.2 94.2h6.5v5.5h-6.5zM157.4 99.3l2.1 2.1M159.5 99.3l-2.1 2.1M196 93.1h26v7.7h-26zM196.6 93.8h24.7v6.4h-24.7zM234.8 85.2h15.2v23.5h-15.2zM235.4 85.9h6.3v22.2h-6.3zM242.4 85.9h6.9v22.2h-6.9M242.4 85.2v23.5M243.9 95.5l-1.5 1.5 1.5 1.5M272.2 85.4h5.4v17.3h-5.4zM272.2 94.3h5.4"/>
<path d="M272.9 86h4.1v7.7h-4.1zM272.9 94.3v7.7h4.1v-7.7M273.9 93.3l2.1 2.1M276 93.3l-2.1 2.1M298.5 85.4h5.4v17.3h-5.4zM298.5 94.3h5.4M299.2 86h4.1v7.7h-4.1zM299.2 94.3v7.7h4.1v-7.7M300.2 93.3l2.1 2.1M302.3 93.3l-2.1 2.1M307.4 84.9v24.2M308.1 85.4h.9"/>
<path d="M308.1 84.9v24.2M308.6 85.4v23.2M309 84.9v24.2M309.8 84.9v24.2M154.5 100.3h7.9M155.2 100.3v5.6h6.5v-5.6M308.1 108.6h.9"/>
</g>
<!-- layer: MASK -->
<path d="M176.9 74.3h1M176.9 75.3h1M176.9 73.9h1" fill="none" stroke="#fff" stroke-width=".26"/>
<!-- layer: 0 -->
<path d="M124.3 36l1.3-.6 .6 1.3M125.6 35.4l-2.2 5.7h-4.3M295.6 76.4l1.3-.4 .4 1.4M296.9 76l-4.2 7.7M312.9 85.5l1.4 4.7h3.3M314.1 86.2l-1.2-.7-.7 1.3M226.7 231.3l11.1 8.8M228.1 231.2l-1.4 .1 .2 1.4M229.2 226.9l8.4 3.2M230.5 226.3l-1.3 .6 .6 1.3" fill="none" stroke="#000" stroke-width=".26"/>
<text font-size="7.5" x="198" y="146.2">Section A-A</text>
<g font-size="4.5">
<text x="136.9" y="75.2">Bed 3</text>
<text x="193" y="75.2">Bedroom 2</text>
<text x="226" y="75.2">Bathroom</text>
<text x="254.6" y="75.2">Bedroom 1</text>
<text x="104.1" y="81.8">Roof storage</text>
<text x="136.4" y="90.1">Shr</text>
<text x="153.7" y="90.1">Ldy</text>
<text x="101.4" y="103.9">Bedroom 4</text>
<text x="207.3" y="107.2">Kitchen</text>
<text x="253.2" y="104.9">Dining</text>
<text x="282.9" y="105.2">Living</text>
<text x="238.1" y="232.1">Cornice</text>
<text x="237.2" y="241.9">135 X 25 Pelmet</text>
<text x="238.4" y="246.9">to conceal curtain</text>
<text x="238.4" y="251.9">tracks</text>
<text x="212.6" y="264.1">PELMET DETAIL</text>
<text x="28.5" y="283.8">MR D MARTIN &amp; MS E GRACE</text>
<text x="143.8" y="283.5">72 SIMPSON STREET, BONDI BEACH NSW 2026</text>
<text x="293.4" y="284">1:100</text>
<text x="322.2" y="284.2">8 OF 9</text>
<text x="354.5" y="283.8">7814</text>
<text x="377.4" y="283.8">I</text>
</g>
<text font-size="3.2" x="366.3" y="283.8">/16</text>
<g font-size="2.6">
<text x="106.9" y="23.5">O/hang from</text>
<text x="107.5" y="20.5">600 Gable</text>
<text x="297.5" y="23.6">450</text>
<text x="109.7" y="26.4">B/Work</text>
<text x="261.5" y="29.4">1000</text>
<text x="270.9" y="25.2">490</text>
<text x="294.9" y="26.5">To Frame</text>
<text x="105.2" y="33.1">Out Gable from</text>
<text x="105.5" y="30.2">450 To Boxed</text>
<text x="109.8" y="36">B/Work</text>
<text x="260" y="35.2">Roof Pitch 26.0°</text>
<text x="294.2" y="35.6">To B/Work</text>
<text x="297.5" y="32.6">300</text>
<text x="109" y="40.5">150 To</text>
<text x="377.6" y="40.4">Maximum Ridge RL 47.67</text>
<text x="107.8" y="43.4">flush gable</text>
<text x="377.6" y="54">U/side of new Bottom</text>
<text x="377.7" y="57">Chord RL 46.20</text>
<text x="315.9" y="65.8">T/Frame</text>
<text x="316" y="62.9">450 to</text>
<text x="25.5" y="68.2" transform="rotate(-90 25.5 68.2)">2730</text>
<text x="315.8" y="71">300 To</text>
<text x="349.1" y="69.2">300</text>
<text x="369.9" y="68.2" transform="rotate(-90 369.9 68.2)">2730</text>
<text x="314.3" y="73.9">Brick Face</text>
<text x="348.7" y="75.1">Beam</text>
<text x="350.4" y="72.2">To</text>
<text x="377.6" y="76.5">Flooring RL 43.47</text>
<text x="377.8" y="73.6">Top of New Particleboard</text>
<text x="30.2" y="89">U/side of Existing</text>
<text x="280.7" y="86">Raking ceiling</text>
<text x="317.9" y="89.4">Pergola rafters</text>
<text x="377.9" y="84.7">U/side of New</text>
<text x="378" y="87.6">Ceiling frame</text>
<text x="30.3" y="91.9">Ceiling Lining</text>
<text x="318" y="92.3">attached to fascia</text>
<text x="377.9" y="90.5">RL 43.12</text>
<text x="369.9" y="99" transform="rotate(-90 369.9 99)">2730</text>
<text x="378.1" y="101.9">Top of New</text>
<text x="25.6" y="104.2" transform="rotate(-90 25.6 104.2)">3130</text>
<text x="377.9" y="107.8">RL 40.39</text>
<text x="377.9" y="104.8">Particleboard Flooring</text>
<text x="30.9" y="112.3">Top of Existing Flooring</text>
<text x="30.7" y="115.2">RL 39.660</text>
<text x="159.7" y="115.4" transform="rotate(-90 159.7 115.4)">730</text>
<text x="219.9" y="240.7">100</text>
<text x="226.7" y="240.7">25</text>
<text x="19.8" y="283.8">FOR:</text>
<text x="137.4" y="283.7">AT:</text>
<text x="283.1" y="284">SCALE:</text>
<text x="311.7" y="284">SHEET:</text>
<text x="340.9" y="284">JOB NO:</text>
</g>
</svg>
